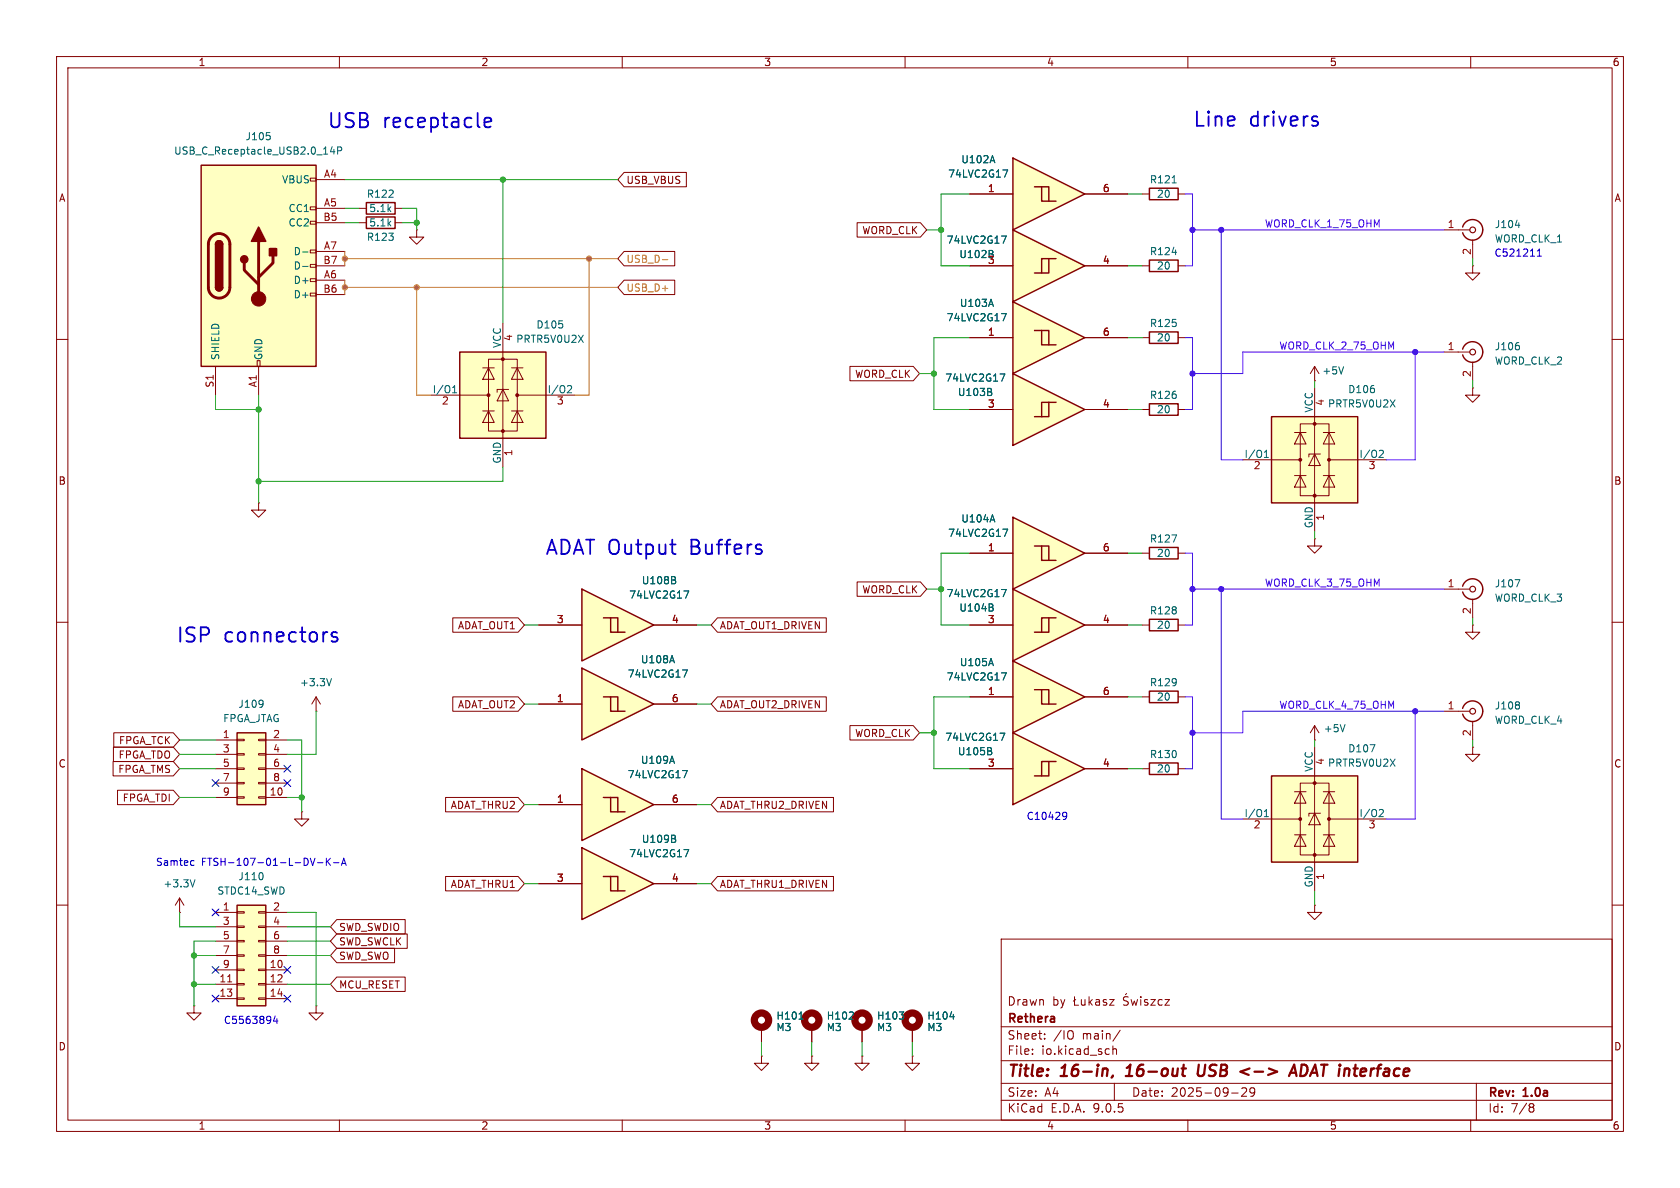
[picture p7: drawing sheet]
<svg xmlns="http://www.w3.org/2000/svg" width="297mm" height="210mm" viewBox="0 0 297 210" stroke-linecap="round" stroke-linejoin="round" font-family="sans-serif">
<g fill="none" stroke="#840000" stroke-width=".18">
<path d="M10 10h277v190h-277zM12 12h273v186h-273zM60 10v2M110 10v2M160 10v2M210 10v2M260 10v2M10 60h2M285 60h2M10 110h2M285 110h2M10 160h2"/>
<path d="M177 166h108v32h-108zM190 176.2v1.5h.7M190.2 176.7l-.5 .3M191.2 176.7v.9l.4 .1 .2-.1M191.8 176.7v1M192.5 176.2v1.5M192.7 177.1l.4 .6M193.1 176.7l-.6 .6M193.7 176.8h.6l.1 .9M194.4 177.1h-.5a.29 .29 0 0 0-.2 .3 .29 .29 0 0 0 .2 .3l.5-.1M195.6 176.8l-.4-.1-.2 .2 .1 .2 .5 .2v.3h-.6M196.2 176.7h.8l-.8 1h.8"/>
<path d="M199.2 175.6l-.2 .2M199.5 176.3l-.6-.1-.2 .1v.5l.6 .3 .2 .3-.3 .3-.6-.1M200 176.7l.2 1 .3-.7 .3 .7 .3-1M201.7 176.2v.1M201.7 176.7v1M202.9 176.8l-.4-.1-.2 .2 .1 .2 .5 .2v.3h-.6M203.5 176.7h.7l-.7 1h.7M205.5 176.8l-.5-.1-.3 .3v.4l.2 .2h.6M206 176.7h.7l-.7 1h.7M285 160h2M60 198v2M110 198v2"/>
<path d="M134.6 186.7v1.3h1.3l-1.3 1.2-1.3-1.2h1.3M134.6 186.7h.1M160 198v2M177 194.5h108M177 191.5h108M177 187.5h108M177 181.5h108M182.5 186.3v.1M182.5 185.5v.1M184.7 183.6v.1M184.7 182.8v.1M189.5 182.3a1.07 1.07 0 0 1 0 1.3"/>
<path d="M196.7 184.9v1.5M196.7 185.5l.3-.1 .3 .1 .1 .9M197 191.5v3M198 182.1l-1.3 2M210 198v2M217.7 193.2h1.2M219.5 192.4l.6-.1 .2 .1 .1 .3-.9 1.1h.9M221.8 192.9l-.3 .3h-.3l-.2-.3 .1-.5 .4-.1 .2 .1a.99 .99 0 0 1-.3 1.4h-.3M260 198v2M261 191.5v6.5M270.6 195.1l.4 .1 .2 .2-.3 .3M270.6 195.7h.3"/>
<path d="M270.9 195.7l.2 .2 .1 .4-.2 .2-.4 .1"/>
</g>
<path d="M196.7 190.1l-.2 .4M199 190.2h1.2M199.6 188.5l-.4 .3M208.9 188.9h.8M211.9 188.2l-.2 1.6 .2 .3a.66 .66 0 0 0 .9-.1M220.9 188.9l-1.6 .5 1.5 .6M227.9 190.2l.9-2 .4 2M228.1 189.6h1M230.6 188.2h-.5l-.2 2 .7-.1" fill="none" stroke="#840000" stroke-width=".4"/>
<g fill="#ffffc2">
<path d="M179.1 116.8l12.7 6.4-12.7 6.3z"/>
<path d="M182.9 121.9l3.8 2.6h-2.6v-2.6z"/>
<path d="M184.1 121.9h1.3v2.6z"/>
</g>
<path d="M64.8 35.8h5v2h-5zM179.1 116.8l12.7 6.4-12.7 6.3zM203.2 109.5h5.1v2h-5.1zM182.9 121.9h1.2v2.6h2.6M184.1 121.9h1.3v2.6M203.2 134.9h5.1v2h-5.1zM203.2 122.2h5.1v2h-5.1z" fill="none" stroke="#840000" stroke-width=".25"/>
<g fill="none" stroke="#840000" stroke-width=".18">
<path d="M63.5 36.8h1.3M69.8 36.8h1.3M201.9 110.5h1.3M208.3 110.5h1.2M171.4 123.2h7.7M191.8 123.2h7.6M201.9 123.2h1.3M201.9 135.9h1.3M208.3 123.2h1.2M208.3 135.9h1.2M232.4 130.8h.1M232.4 128.3l-.8 1.2"/>
<path d="M232.4 128.3l.8 1.2M232.4 128.3v2.5M260.3 132.1v1.3h-1.2l1.2 1.2 1.3-1.2h-1.3M260.3 132.1h.1M53.3 143.5v1.3h1.3l-1.3 1.3-1.2-1.3h1.2M53.3 143.5h.1M143.5 186.7v1.3h1.3l-1.3 1.2-1.3-1.2h1.3M143.5 186.7h.1"/>
</g>
<path d="M175.2 116.4l.4 1.3M177 118.9h.9l-.6 1.3M237.8 128.1l-.4 1.3" fill="none" stroke="#006464" stroke-width=".18"/>
<path d="M41.9 160h5.1v17.8h-5.1z" fill="#ffffc2"/>
<path d="M203.2 96.8h5.1v2h-5.1zM41.9 160h5.1v17.8h-5.1z" fill="none" stroke="#840000" stroke-width=".25"/>
<g fill="none" stroke="#840000" stroke-width=".18">
<path d="M201.9 97.8h1.3M208.3 97.8h1.2M38.1 161.3h3.8M38.1 163.8h3.8M38.1 166.4h3.8M38.1 168.9h3.8M38.1 171.5h3.8M38.1 174h3.8M38.1 176.5h3.8M41.9 161.2h1.3v.2h-1.3zM41.9 163.7h1.3v.3h-1.3zM41.9 166.2h1.3v.3h-1.3z"/>
<path d="M41.9 168.8h1.3v.2h-1.3zM41.9 171.3h1.3v.3h-1.3zM41.9 173.9h1.3v.2h-1.3zM41.9 176.4h1.3v.3h-1.3zM45.7 161.2h1.3v.2h-1.3zM45.7 163.7h1.3v.3h-1.3zM45.7 166.2h1.3v.3h-1.3zM45.7 168.8h1.3v.2h-1.3zM45.7 171.3h1.3v.3h-1.3zM45.7 173.9h1.3v.2h-1.3zM45.7 176.4h1.3v.3h-1.3zM47 161.3h3.8"/>
<path d="M47 163.8h3.8M47 166.4h3.8M47 168.9h3.8M47 171.5h3.8M47 174h3.8M47 176.5h3.8"/>
</g>
<path d="M40.2 173.6h.8" fill="none" stroke="#a90000" stroke-width=".18"/>
<path d="M207.2 94.6h.8l-.5 1.2M46.4 154.4l.1 .3-.1 .7" fill="none" stroke="#006464" stroke-width=".18"/>
<g fill="#ffffc2">
<path d="M102.9 149.9l12.7 6.3-12.7 6.4z"/>
<path d="M106.7 154.9l3.8 2.6h-2.6v-2.6z"/>
<path d="M107.9 154.9h1.3v2.6z"/>
</g>
<path d="M102.9 149.9l12.7 6.3-12.7 6.4zM106.7 154.9h1.2v2.6h2.6M107.9 154.9h1.3v2.6" fill="none" stroke="#840000" stroke-width=".25"/>
<path d="M95.2 156.2h7.7M115.6 156.2h7.6M143.5 181.6v2.6" fill="none" stroke="#840000" stroke-width=".18"/>
<path d="M119.2 148.3l.3 .2-.1 .3-.2 .1M119.3 147.7l.1 .2-.1 .3M120.9 150.2h.9l-.6 1.3M150.8 179v.4M150.1 180.2h.8" fill="none" stroke="#006464" stroke-width=".18"/>
<circle cx="143.5" cy="180.3" r="1.27" fill="none" stroke="#840000" stroke-width="1.3"/>
<g fill="#ffffc2">
<path d="M179.1 104.1l12.7 6.4-12.7 6.3z"/>
<path d="M184.1 109.2h2.6l-3.8 2.6h1.2z"/>
<path d="M185.4 109.2v2.6h-1.3z"/>
</g>
<path d="M179.1 104.1l12.7 6.4-12.7 6.3zM185.4 109.2v2.6h-1.3M186.7 109.2h-2.6v2.6h-1.2" fill="none" stroke="#840000" stroke-width=".25"/>
<path d="M171.4 110.5h7.7M191.8 110.5h7.6" fill="none" stroke="#840000" stroke-width=".18"/>
<path d="M175.3 107.4l.3 .2-.1 .3-.1 .1M175.4 106.8l.1 .2-.1 .3M177 104.2h.9l-.6 1.3" fill="none" stroke="#006464" stroke-width=".18"/>
<path d="M35.6 29.2h20.3v35.6h-20.3z" fill="#ffffc2"/>
<g fill="none" stroke="#840000" stroke-width=".18">
<path d="M54.9 31.5h1v.5h-1zM54.9 36.6h1v.5h-1zM54.9 39.1h1v.5h-1zM55.9 31.8h5.1M55.9 36.8h5.1M55.9 39.4h5.1M54.9 44.2h1v.5h-1zM54.9 46.7h1v.5h-1zM54.9 49.3h1v.5h-1zM54.9 51.8h1v.5h-1zM55.9 44.5h5.1M55.9 47h5.1"/>
<path d="M55.9 49.5h5.1M55.9 52.1h5.1M38.1 64.8v5.1M45.5 63.8h.5v1h-.5zM45.7 64.8v5.1"/>
</g>
<path d="M35.6 29.2h20.3v35.6h-20.3zM38.1 43.2a.64 .64 0 0 1 .6-.7 .64 .64 0 0 1 .7 .7M38.1 50.8a.64 .64 0 0 0 .6 .6 .64 .64 0 0 0 .7-.6" fill="none" stroke="#840000" stroke-width=".25"/>
<path d="M37.4 41.8a1.9 1.9 0 0 1 2.1-.4 1.9 1.9 0 0 1 1.1 1.8v7.6a1.91 1.91 0 0 1-1.9 1.9 1.91 1.91 0 0 1-1.9-1.9v-7.8l.2-.6zM43.2 46.5v1.3l2.5 2.5M45.7 42.7v10.1M48.3 45.2v1.3l-2.6 2.5" fill="none" stroke="#840000" stroke-width=".51"/>
<g fill="#840000" stroke="#840000" stroke-width=".25">
<path d="M38.1 43.2h1.3v7.6h-1.3z"/>
<path d="M38.3 42.7a.64 .64 0 0 1 .7-.1 .64 .64 0 0 1 .4 .6h-1.3z"/>
<path d="M38.1 50.8h1.3a.64 .64 0 0 1-.7 .6 .64 .64 0 0 1-.6-.6z"/>
<path d="M45.7 40.1l1.3 2.6h-2.6z"/>
<path d="M47.6 43.9h1.3v1.3h-1.3z"/>
<circle cx="43.2" cy="45.8" r=".63"/>
</g>
<circle cx="45.7" cy="52.8" r="1.27" fill="#840000" stroke="#840000" stroke-width=".18"/>
<path d="M47.1 23.4h.6M47.7 24l.1 .2-.1 .4M58.7 25.9l-.3 .9h.8M59 26.4v.8M59.7 26.6h.6l.1-.2v-.3l-.7-.1v1.2M53.5 44.5h1M53.5 47.1h1" fill="none" stroke="#006464" stroke-width=".18"/>
<g fill="#ffffc2">
<path d="M179.1 91.4l12.7 6.4-12.7 6.3z"/>
<path d="M182.9 96.5l3.8 2.6h-2.6v-2.6z"/>
<path d="M184.1 96.5h1.3v2.6z"/>
</g>
<path d="M179.1 91.4l12.7 6.4-12.7 6.3zM182.9 96.5h1.2v2.6h2.6M184.1 96.5h1.3v2.6" fill="none" stroke="#840000" stroke-width=".25"/>
<path d="M171.4 97.8h7.7M191.8 97.8h7.6M232.4 95.3v1.2h-1.3l1.3 1.3 1.3-1.3h-1.3M232.4 95.3h.1" fill="none" stroke="#840000" stroke-width=".18"/>
<path d="M175.5 91l.4 1.3M177.3 93.5h.8l-.5 1.3" fill="none" stroke="#006464" stroke-width=".18"/>
<path d="M41.9 129.5h5.1v12.7h-5.1z" fill="#ffffc2"/>
<path d="M64.8 38.4h5v2h-5zM41.9 129.5h5.1v12.7h-5.1z" fill="none" stroke="#840000" stroke-width=".25"/>
<g fill="none" stroke="#840000" stroke-width=".18">
<path d="M63.5 39.4h1.3M69.8 39.4h1.3M73.7 40.6v1.3h1.2l-1.2 1.3-1.3-1.3h1.3M73.7 40.6h.1M38.1 130.8h3.8M38.1 133.4h3.8M38.1 135.9h3.8M38.1 138.4h3.8M41.9 130.7h1.3v.2h-1.3zM41.9 133.2h1.3v.3h-1.3zM41.9 135.8h1.3v.2h-1.3zM41.9 138.3h1.3v.3h-1.3z"/>
<path d="M45.7 130.7h1.3v.2h-1.3zM45.7 133.2h1.3v.3h-1.3zM45.7 135.8h1.3v.2h-1.3zM45.7 138.3h1.3v.3h-1.3zM47 130.8h3.8M47 133.4h3.8M47 135.9h3.8M47 138.4h3.8M55.9 125.7h.1M55.9 123.2l-.8 1.3M55.9 123.2l.7 1.3M55.9 123.2v2.5"/>
<path d="M38.1 141h3.8M41.9 140.8h1.3v.3h-1.3zM45.7 140.8h1.3v.3h-1.3zM47 141h3.8"/>
</g>
<path d="M58.6 120l-.4 1.2M46.4 123.8v.1a1.07 1.07 0 0 1-.1 1M46.5 124.3l-.1 .2" fill="none" stroke="#006464" stroke-width=".18"/>
<path d="M224.8 73.7h15.2v15.2h-15.2z" fill="#ffffc2"/>
<path d="M224.8 73.7h15.2v15.2h-15.2zM258.6 61.7a1.81 1.81 0 0 1 2.8-1 1.81 1.81 0 0 1 0 3 1.81 1.81 0 0 1-2.8-1" fill="none" stroke="#840000" stroke-width=".25"/>
<g fill="none" stroke="#840000" stroke-width=".18">
<path d="M260.3 47v1.3h-1.2l1.2 1.2 1.3-1.2h-1.3M260.3 47h.1M228.9 76.5h2M229.9 74.9h5v12.7h-5zM229.9 76.5l1 2h-2zM232.4 67.3h.1M232.4 64.8v2.5M232.4 68.6v25.4M232.4 64.8l-.8 1.2M232.4 64.8l.8 1.2M233.9 76.5h2.1M234.9 76.5l1.1 2h-2.1z"/>
<path d="M255.3 62.2h4.5M260.3 64v3.3M219.7 81.3h10.2M228.9 84.1h2M229.9 84.1l1 2h-2zM232.4 80.3l1 2h-2zM233.4 80.3h-2v.5M233.9 84.1h2.1M234.9 84.1l1.1 2h-2.1zM234.9 81.3h10.2M232.4 160v1.3h-1.3l1.3 1.3 1.3-1.3h-1.3M232.4 160h.1"/>
</g>
<g fill="#840000" stroke="#840000" stroke-width=".18">
<circle cx="229.9" cy="81.3" r=".25"/>
<circle cx="232.4" cy="74.9" r=".25"/>
<circle cx="232.4" cy="87.6" r=".25"/>
<circle cx="234.9" cy="81.3" r=".25"/>
</g>
<path d="M223.5 80l.4-.4v1.3M237.5 64.8l-.4 1.3M244 79.6l.4 .1 .2 .3-.8 .9h.8M268.5 61.1l.1 .2-.1 .5M223.5 80.9h.7" fill="none" stroke="#006464" stroke-width=".18"/>
<circle cx="260.3" cy="62.2" r=".51" fill="none" stroke="#840000" stroke-width=".2"/>
<path d="M224.8 137.2h15.2v15.2h-15.2z" fill="#ffffc2"/>
<path d="M258.6 40.1a1.81 1.81 0 0 1 2.8-1 1.81 1.81 0 0 1 0 3 1.81 1.81 0 0 1-2.8-1M224.8 137.2h15.2v15.2h-15.2z" fill="none" stroke="#840000" stroke-width=".25"/>
<g fill="none" stroke="#840000" stroke-width=".18">
<path d="M255.3 40.6h4.5M260.3 42.4v3.3M260.3 68.6v1.3h-1.2l1.2 1.2 1.3-1.2h-1.3M260.3 68.6h.1M228.9 140h2M229.9 138.4h5v12.7h-5zM229.9 140l1 2h-2zM232.4 132.1v25.4M233.9 140h2.1M234.9 140l1.1 2h-2.1zM219.7 144.8h10.2M228.9 147.6h2"/>
<path d="M229.9 147.6l1 2h-2zM232.4 143.8l1 2h-2zM233.4 143.8h-2v.5M233.9 147.6h2.1M234.9 147.6l1.1 2h-2.1zM234.9 144.8h10.2"/>
</g>
<g fill="#840000" stroke="#840000" stroke-width=".18">
<circle cx="229.9" cy="144.8" r=".25"/>
<circle cx="232.4" cy="138.4" r=".25"/>
<circle cx="232.4" cy="151.1" r=".25"/>
<circle cx="234.9" cy="144.8" r=".25"/>
</g>
<path d="M267.9 39.8h.8M242.2 131.6h.9l-.6 1.3M223.5 144.4h.7M223.5 143.5l.4-.4v1.3M244 143.1l.4 .1 .2 .3-.8 .9h.8" fill="none" stroke="#006464" stroke-width=".18"/>
<circle cx="260.3" cy="40.6" r=".51" fill="none" stroke="#840000" stroke-width=".2"/>
<path d="M81.3 62.2h15.2v15.3h-15.2z" fill="#ffffc2"/>
<path d="M203.2 33.3h5.1v2h-5.1zM203.2 46h5.1v2h-5.1zM81.3 62.2h15.2v15.3h-15.2zM258.6 103.6a1.81 1.81 0 0 1 2.8-1 1.81 1.81 0 0 1 0 3 1.81 1.81 0 0 1-2.8-1M258.6 125.2a1.81 1.81 0 0 1 2.8-1 1.81 1.81 0 0 1 0 3 1.81 1.81 0 0 1-2.8-1" fill="none" stroke="#840000" stroke-width=".25"/>
<g fill="none" stroke="#840000" stroke-width=".18">
<path d="M201.9 34.3h1.3M208.3 34.3h1.2M88.9 57.2v25.4M201.9 47h1.3M208.3 47h1.2M76.2 69.9h10.2M85.3 65h2.1M85.3 72.6h2.1M86.4 63.5h5v12.7h-5zM86.4 65l1 2.1h-2.1zM86.4 72.6l1 2.1h-2.1zM88.9 68.8l1 2.1h-2z"/>
<path d="M89.9 68.8h-2v.5M90.4 65h2.1M90.4 72.6h2.1M91.4 65l1.1 2.1h-2.1zM91.4 72.6l1.1 2.1h-2.1zM91.4 69.9h10.2M45.7 88.9v1.3h1.3l-1.3 1.2-1.3-1.2h1.3M45.7 88.9h.1M255.3 104.1h4.5M260.3 110.5v1.3h-1.2l1.2 1.2 1.3-1.2h-1.3M260.3 110.5h.1M260.3 105.9v3.3"/>
<path d="M255.3 125.7h4.5M260.3 127.5v3.3"/>
</g>
<g fill="#840000" stroke="#840000" stroke-width=".18">
<circle cx="86.4" cy="69.8" r=".25"/>
<circle cx="88.9" cy="63.5" r=".25"/>
<circle cx="88.9" cy="76.2" r=".25"/>
<circle cx="91.4" cy="69.8" r=".25"/>
</g>
<path d="M207.2 32.3h.7M207.2 44.6h.8M80 69.4h.7M80 68.5l.4-.3v1.2M100.5 68.2h.4l.2 .3-.8 .9h.8M267.8 102.5h.9l-.6 1.2M268.5 124.1l.1 .2-.1 .2M268.5 124.7l.1 .1-.1 .5" fill="none" stroke="#006464" stroke-width=".18"/>
<g fill="none" stroke="#840000" stroke-width=".2">
<circle cx="260.3" cy="104.1" r=".51"/>
<circle cx="260.3" cy="125.7" r=".51"/>
</g>
<g fill="#ffffc2">
<path d="M102.9 104.1l12.7 6.4-12.7 6.3z"/>
<path d="M106.7 109.2l3.8 2.6h-2.6v-2.6z"/>
<path d="M107.9 109.2h1.3v2.6z"/>
</g>
<path d="M102.9 104.1l12.7 6.4-12.7 6.3zM106.7 109.2h1.2v2.6h2.6M107.9 109.2h1.3v2.6" fill="none" stroke="#840000" stroke-width=".25"/>
<path d="M95.2 110.5h7.7M115.6 110.5h7.6" fill="none" stroke="#840000" stroke-width=".18"/>
<path d="M119.2 102.5l.3 .3-.1 .3-.2 .1M119.3 102l.1 .2-.1 .3M120.9 104.5h.9l-.6 1.2" fill="none" stroke="#006464" stroke-width=".18"/>
<g fill="#ffffc2">
<path d="M179.1 27.9l12.7 6.4-12.7 6.3z"/>
<path d="M182.9 33l3.8 2.6h-2.6v-2.6z"/>
<path d="M184.1 33h1.3v2.6z"/>
</g>
<path d="M179.1 27.9l12.7 6.4-12.7 6.3zM182.9 33h1.2v2.6h2.6M184.1 33h1.3v2.6" fill="none" stroke="#840000" stroke-width=".25"/>
<path d="M171.4 34.3h7.7M191.8 34.3h7.6" fill="none" stroke="#840000" stroke-width=".18"/>
<path d="M175.5 27.5l.4 1.3M177.3 30h.8l-.5 1.3" fill="none" stroke="#006464" stroke-width=".18"/>
<g fill="#ffffc2">
<path d="M179.1 40.6l12.7 6.4-12.7 6.3z"/>
<path d="M184.1 45.7h2.6l-3.8 2.6h1.2z"/>
<path d="M185.4 45.7v2.6h-1.3z"/>
</g>
<path d="M179.1 40.6l12.7 6.4-12.7 6.3zM185.4 45.7v2.6h-1.3M186.7 45.7h-2.6v2.6h-1.2M203.2 58.7h5.1v2h-5.1z" fill="none" stroke="#840000" stroke-width=".25"/>
<path d="M171.4 47h7.7M191.8 47h7.6M201.9 59.7h1.3M208.3 59.7h1.2M31.7 158.8l-.7 1.2M31.7 158.8l.8 1.2M31.7 158.8v2.5M31.7 161.3h.1M34.3 177.8v1.3h1.3l-1.3 1.2-1.3-1.2h1.3M34.3 177.8h.1M134.6 181.6v2.6" fill="none" stroke="#840000" stroke-width=".18"/>
<path d="M175.3 44.9h.2M175.4 44.3l.1 .2-.1 .3M177 41.7h.9l-.6 1.3M34.5 155.5l-.5 1.3M141.3 180.2h.7" fill="none" stroke="#006464" stroke-width=".18"/>
<circle cx="134.6" cy="180.3" r="1.27" fill="none" stroke="#840000" stroke-width="1.3"/>
<g fill="#ffffc2">
<path d="M179.1 66l12.7 6.4-12.7 6.3z"/>
<path d="M184.1 71.1h2.6l-3.8 2.6h1.2z"/>
<path d="M185.4 71.1v2.6h-1.3z"/>
</g>
<path d="M179.1 66l12.7 6.4-12.7 6.3zM185.4 71.1v2.6h-1.3M186.7 71.1h-2.6v2.6h-1.2" fill="none" stroke="#840000" stroke-width=".25"/>
<path d="M171.4 72.4h7.7M191.8 72.4h7.6" fill="none" stroke="#840000" stroke-width=".18"/>
<path d="M175 69.3l.3 .2v.3l-.2 .1M175.2 68.7l.1 .2-.1 .3M176.8 66.1h.8l-.5 1.3" fill="none" stroke="#006464" stroke-width=".18"/>
<g fill="#ffffc2">
<path d="M179.1 53.3l12.7 6.4-12.7 6.3z"/>
<path d="M182.9 58.4l3.8 2.6h-2.6v-2.6z"/>
<path d="M184.1 58.4h1.3v2.6z"/>
</g>
<path d="M179.1 53.3l12.7 6.4-12.7 6.3zM182.9 58.4h1.2v2.6h2.6M184.1 58.4h1.3v2.6M203.2 71.4h5.1v2h-5.1z" fill="none" stroke="#840000" stroke-width=".25"/>
<path d="M171.4 59.7h7.7M191.8 59.7h7.6M201.9 72.4h1.3M208.3 72.4h1.2M55.9 177.8v1.3h1.2l-1.2 1.2-1.3-1.2h1.3M55.9 177.8h.1" fill="none" stroke="#840000" stroke-width=".18"/>
<path d="M175.2 52.9l.4 1.3M177 55.4h.9l-.6 1.3" fill="none" stroke="#006464" stroke-width=".18"/>
<g fill="#ffffc2">
<path d="M102.9 118.1l12.7 6.4-12.7 6.3z"/>
<path d="M106.7 123.2l3.8 2.5h-2.6v-2.5z"/>
<path d="M107.9 123.2h1.3v2.5z"/>
</g>
<path d="M102.9 118.1l12.7 6.4-12.7 6.3zM106.7 123.2h1.2v2.5h2.6M107.9 123.2h1.3v2.5" fill="none" stroke="#840000" stroke-width=".25"/>
<path d="M95.2 124.5h7.7M115.6 124.5h7.6" fill="none" stroke="#840000" stroke-width=".18"/>
<path d="M118.8 115.9l.4 1.3M120.7 118.4h.8l-.5 1.3" fill="none" stroke="#006464" stroke-width=".18"/>
<g fill="#ffffc2">
<path d="M102.9 135.9l12.7 6.3-12.7 6.4z"/>
<path d="M106.7 141l3.8 2.5h-2.6v-2.5z"/>
<path d="M107.9 141h1.3v2.5z"/>
</g>
<path d="M102.9 135.9l12.7 6.3-12.7 6.4zM106.7 141h1.2v2.5h2.6M107.9 141h1.3v2.5" fill="none" stroke="#840000" stroke-width=".25"/>
<path d="M95.2 142.2h7.7M115.6 142.2h7.6M152.4 186.7v1.3h1.3l-1.3 1.2-1.3-1.2h1.3M152.4 186.7h.1M152.4 181.6v2.6M161.3 186.7v1.3h1.3l-1.3 1.2-1.3-1.2h1.3M161.3 186.7h.1M161.3 181.6v2.6" fill="none" stroke="#840000" stroke-width=".18"/>
<path d="M118.8 133.7l.4 1.2M120.7 136.2h.8l-.5 1.3M159 178.9h.8l-.5 .5M159.7 179.5v.5M167.9 179.7h.8" fill="none" stroke="#006464" stroke-width=".18"/>
<g fill="none" stroke="#840000" stroke-width="1.3">
<circle cx="152.4" cy="180.3" r="1.27"/>
<circle cx="161.3" cy="180.3" r="1.27"/>
</g>
<g fill="#ffffc2">
<path d="M179.1 129.5l12.7 6.4-12.7 6.3z"/>
<path d="M184.1 134.6h2.6l-3.8 2.6h1.2z"/>
<path d="M185.4 134.6v2.6h-1.3z"/>
</g>
<path d="M179.1 129.5l12.7 6.4-12.7 6.3zM185.4 134.6v2.6h-1.3M186.7 134.6h-2.6v2.6h-1.2" fill="none" stroke="#840000" stroke-width=".25"/>
<g fill="none" stroke="#840000" stroke-width=".18">
<path d="M110.3 30.5h11v2.5h-11l-1.1-1.2zM151.5 39.4h11.2l1.1 1.2-1.1 1.3h-11.2zM171.4 34.3h7.7M191.8 34.3h7.6M110.3 49.5h9v2.6h-9l-1.1-1.3zM110.3 44.4h9v2.6h-9l-1.1-1.3zM171.4 47h7.7M171.4 59.7h7.7M191.8 47h7.6M191.8 59.7h7.6M150.3 64.8h11.1l1.2 1.2-1.2 1.3h-11.1zM171.4 72.4h7.7"/>
<path d="M191.8 72.4h7.6M171.4 97.8h7.7M191.8 97.8h7.6M80 109.2h11.6l1.1 1.3-1.1 1.3h-11.6zM95.2 110.5h7.7M115.6 110.5h7.6M126.8 109.2h19.3v2.6h-19.3l-1.1-1.3zM151.5 102.9h11.2l1.1 1.2-1.1 1.3h-11.2zM171.4 110.5h7.7M191.8 110.5h7.6M20 134.6h10.6l1.1 1.3-1.1 1.3h-10.6zM20.1 132.1h10.5l1.1 1.3-1.1 1.2h-10.5z"/>
<path d="M20.1 129.5h10.5l1.1 1.3-1.1 1.3h-10.5zM20.8 139.7h9.8l1.1 1.3-1.1 1.2h-9.8zM80 123.2h11.6l1.1 1.3-1.1 1.2h-11.6zM95.2 124.5h7.7M115.6 124.5h7.6M126.8 123.2h19.3v2.5h-19.3l-1.1-1.2zM150.3 128.3h11.1l1.2 1.2-1.2 1.3h-11.1zM171.4 135.9h7.7M171.4 123.2h7.7M191.8 135.9h7.6M191.8 123.2h7.6M78.8 141h12.8l1.1 1.2-1.1 1.3h-12.8z"/>
<path d="M78.8 154.9h12.8l1.1 1.3-1.1 1.3h-12.8zM95.2 156.2h7.7M95.2 142.2h7.7M115.6 156.2h7.6M115.6 142.2h7.6M126.8 141h20.5v2.5h-20.5l-1.1-1.3zM126.8 154.9h20.5v2.6h-20.5l-1.1-1.3zM59.5 165.1h12.5v2.5h-12.5l-1.1-1.2zM59.5 172.7h12.1v2.6h-12.1l-1.1-1.3zM59.5 162.6h12.1v2.5h-12.1l-1.1-1.3zM59.5 167.6h10.3v2.6h-10.3l-1.1-1.3zM134.6 181.6v2.6"/>
<path d="M143.5 181.6v2.6M152.4 181.6v2.6M161.3 181.6v2.6"/>
</g>
<g fill="none" stroke="#006464" stroke-width=".18">
<path d="M175.5 27.5l.4 1.3M177.3 30h.8l-.5 1.3M175.2 52.9l.4 1.3M175.3 44.9h.2M175.4 44.3l.1 .2-.1 .3M177 41.7h.9l-.6 1.3M177 55.4h.9l-.6 1.3M175 69.3l.3 .2v.3l-.2 .1M175.2 68.7l.1 .2-.1 .3M176.8 66.1h.8l-.5 1.3M175.5 91l.4 1.3M177.3 93.5h.8l-.5 1.3"/>
<path d="M118.8 115.9l.4 1.3M119.2 102.5l.3 .3-.1 .3-.2 .1M119.3 102l.1 .2-.1 .3M120.7 118.4h.8l-.5 1.3M120.9 104.5h.9l-.6 1.2M175.2 116.4l.4 1.3M175.3 107.4l.3 .2-.1 .3-.1 .1M175.4 106.8l.1 .2-.1 .3M177 118.9h.9l-.6 1.3M177 104.2h.9l-.6 1.3M118.8 133.7l.4 1.2M120.7 136.2h.8l-.5 1.3"/>
<path d="M175 132.8l.3 .2v.3l-.2 .1M175.2 132.2l.1 .2-.1 .3M176.8 129.6h.8l-.5 1.3M119.2 148.3l.3 .2-.1 .3-.2 .1M119.3 147.7l.1 .2-.1 .3M120.9 150.2h.9l-.6 1.3M150.8 179v.4M159 178.9h.8l-.5 .5M159.7 179.5v.5M167.9 179.7h.8M141.3 180.2h.7M150.1 180.2h.8"/>
</g>
<path d="M61 44.5v2.5M61 49.5v2.6M61 50.8h48.2M61 45.7h48.2M73.7 50.8v19.1h2.5M104.1 45.7v24.2h-2.5M117.1 45.9h1" fill="none" stroke="#cd7d00" stroke-width=".18"/>
<path d="M209.5 34.3h1.3v12.7h-1.3M209.5 59.7h1.3v12.7h-1.3M210.8 40.6h44.5M215.9 40.6v40.7h3.8M250.2 62.2v19.1h-5.1M255.3 62.2h-35.6v3.8h-8.9M209.5 97.8h1.3v12.7h-1.3M210.8 104.1h44.5M215.9 104.1v40.7h3.8M209.5 123.2h1.3v12.7h-1.3M250.2 125.7v19.1h-5.1M255.3 125.7h-35.6v3.8h-8.9" fill="none" stroke="#4b00ff" stroke-width=".18"/>
<g fill="none" stroke="#009600" stroke-width=".18">
<path d="M61 39.4h2.5M61 36.8h2.5M61 31.8h48.2M71.1 39.4h2.6M71.1 36.8h2.6v3.8M88.9 31.8v25.4M171.4 34.3h-5v12.7h5M199.4 34.3h2.5M163.8 40.6h2.6M171.4 59.7h-6.3v12.7h6.3M199.4 59.7h2.5M199.4 47h2.5"/>
<path d="M260.3 45.7v1.3M38.1 69.9v2.5h7.6M45.7 69.9v19M162.6 66h2.5M199.4 72.4h2.5M232.4 67.3v1.3M260.3 67.3v1.3M88.9 82.6v2.5h-43.2M171.4 97.8h-5v12.7h5M199.4 97.8h2.5M232.4 94v1.3M92.7 110.5h2.5"/>
<path d="M123.2 110.5h2.5M163.8 104.1h2.6M199.4 110.5h2.5M260.3 109.2v1.3M31.7 130.8h6.4M31.7 133.4h6.4M31.7 135.9h6.4M50.8 130.8h2.5v12.7M55.9 125.7v7.7h-5.1M92.7 124.5h2.5M123.2 124.5h2.5M162.6 129.5h2.5"/>
<path d="M171.4 123.2h-6.3v12.7h6.3M199.4 135.9h2.5M199.4 123.2h2.5M232.4 130.8v1.3M260.3 130.8v1.3M31.7 141h6.4M50.8 141h2.5M92.7 142.2h2.5M92.7 156.2h2.5M123.2 142.2h2.5M123.2 156.2h2.5M232.4 157.5v2.5"/>
<path d="M31.7 161.3v2.5h6.4M34.3 168.9h3.8M34.3 174h3.8M38.1 166.4h-3.8v11.4M50.8 166.4h7.6M50.8 163.8h7.6M50.8 168.9h7.6M50.8 174h7.6M50.8 161.3h5.1v16.5M134.6 184.2v2.5M143.5 184.2v2.5M152.4 184.2v2.5"/>
<path d="M161.3 184.2v2.5"/>
</g>
<g fill="none" stroke="#000084" stroke-width=".18">
<path d="M37.5 137.8l1.2 1.2M38.7 137.8l-1.2 1.2M50.2 137.8l1.2 1.2M50.2 135.3l1.2 1.2M51.4 137.8l-1.2 1.2M51.4 135.3l-1.2 1.2M37.5 160.7l1.2 1.2M37.5 175.9l1.2 1.2M37.5 170.8l1.2 1.3M38.7 160.7l-1.2 1.2M38.7 175.9l-1.2 1.2M38.7 170.8l-1.2 1.3"/>
<path d="M50.2 170.8l1.2 1.3M50.2 175.9l1.2 1.2M51.4 170.8l-1.2 1.3M51.4 175.9l-1.2 1.2"/>
</g>
<g fill="none" stroke="#0000c2" stroke-width=".18">
<path d="M271.8 45.3h.7M271.8 44.4l.3-.4v1.3M33.9 152.1l.4 .1M34.3 152.9l-.4 .1M54.9 151.7l.4 1.3 .4-1.3M56.1 152.5h1M57.7 151.7v1.3M57.9 152.3l.5 .7M58.4 151.7l-.7 .7M59 152.5h.9M60.4 153l.4-1.3 .4 1.3M60.5 152.6h.6"/>
<path d="M188.1 143.6l.4 .1a.84 .84 0 0 1-.3 1.2h-.2M188.6 144.1l-.3 .3h-.2M48.7 179.6l-.3 .9h.7M49 180.1v.8"/>
</g>
<path d="M85.6 21.7l1.3-.3-.2-.5-.7-.1-.4 .4v.9l.2 .3 .2 .1 .7-.1M232.3 21.4l.6 .1 .1 .4-.3 .3h-.5M232.3 20.6l.6 .1M118.5 96.2h1M119.2 97.9h.3M134.6 97.2l.1 .3-.1 .3M59.6 111.9l-.6-.2-.4 .4 .1 .4 .9 .2 .1 .2-.1 .4-.3 .1-.7-.1" fill="none" stroke="#0000c2" stroke-width=".32"/>
<g fill="#cd7d00" stroke="#cd7d00" stroke-width=".18">
<circle cx="73.7" cy="50.8" r=".46"/>
<circle cx="61" cy="50.8" r=".46"/>
<circle cx="61" cy="45.7" r=".46"/>
<circle cx="104.1" cy="45.7" r=".46"/>
</g>
<g fill="#009600" stroke="#009600" stroke-width=".18">
<circle cx="73.7" cy="39.4" r=".46"/>
<circle cx="166.4" cy="40.6" r=".46"/>
<circle cx="165.1" cy="66" r=".46"/>
<circle cx="53.3" cy="141" r=".46"/>
<circle cx="34.3" cy="174" r=".46"/>
<circle cx="34.3" cy="168.9" r=".46"/>
<circle cx="165.1" cy="129.5" r=".46"/>
<circle cx="166.4" cy="104.1" r=".46"/>
<circle cx="88.9" cy="31.8" r=".46"/>
<circle cx="45.7" cy="85.1" r=".46"/>
<circle cx="45.7" cy="72.4" r=".46"/>
</g>
<g fill="#4b00ff" stroke="#4b00ff" stroke-width=".18">
<circle cx="210.8" cy="104.1" r=".46"/>
<circle cx="250.2" cy="125.7" r=".46"/>
<circle cx="215.9" cy="104.1" r=".46"/>
<circle cx="210.8" cy="129.5" r=".46"/>
<circle cx="215.9" cy="40.6" r=".46"/>
<circle cx="210.8" cy="40.6" r=".46"/>
<circle cx="210.8" cy="66" r=".46"/>
<circle cx="250.2" cy="62.2" r=".46"/>
</g>
<g font-size="3.5" fill="#0000c2">
<text x="57.7" y="23.1">USB</text>
<text x="67.7" y="23.1">receptacle</text>
<text x="210.8" y="22.8">Line</text>
<text x="220.9" y="22.8">drivers</text>
<text x="96.2" y="98.5">ADAT Output</text>
<text x="122.3" y="98.5">Buffers</text>
<text x="31" y="114">ISP</text>
<text x="39.6" y="114">connectors</text>
</g>
<g font-size="2.8" fill="#840000">
<text x="178" y="190.9">Title:</text>
<text x="187.7" y="190.9">16-in,</text>
<text x="200" y="190.9">16-out</text>
<text x="213.4" y="190.9">USB</text>
<text x="221.7" y="190.9">&lt;-&gt;</text>
<text x="231.4" y="190.9">ADAT interface</text>
</g>
<g font-size="2.1" fill="#840000">
<text x="178" y="178">Drawn</text>
<text x="186" y="178">by</text>
<text x="178" y="184">Sheet:</text>
<text x="178" y="181.2">Rethera</text>
<text x="186.2" y="184">/IO</text>
<text x="191.4" y="184">main/</text>
<text x="178" y="186.7">File:</text>
<text x="184.1" y="186.7">io.kicad_sch</text>
<text x="178" y="196.9">KiCad</text>
<text x="178" y="194.1">Size:</text>
<text x="184.7" y="194.1">A4</text>
<text x="185.7" y="196.9">E.D.A.</text>
<text x="193.3" y="196.9">9.0.5</text>
<text x="200" y="194.1">Date:</text>
<text x="207" y="194.1">2025-09-29</text>
<text x="263" y="194.3">Rev:</text>
<text x="263" y="196.9">Id:</text>
<text x="267.1" y="196.9">7/8</text>
<text x="269.4" y="194.3">1.0a</text>
</g>
<g font-size="1.8" fill="#840000">
<text x="35" y="11.9">1</text>
<text x="85" y="11.9">2</text>
<text x="135" y="11.9">3</text>
<text x="185" y="11.9">4</text>
<text x="235" y="11.9">5</text>
<text x="285" y="11.9">6</text>
<text x="10.3" y="35.9">A</text>
<text x="110.6" y="32.7">USB_VBUS</text>
<text x="285.3" y="35.9">A</text>
<text x="152.3" y="41.6">WORD_CLK</text>
<text x="151.1" y="67">WORD_CLK</text>
<text x="10.3" y="85.9">B</text>
<text x="285.3" y="85.9">B</text>
<text x="152.3" y="105.1">WORD_CLK</text>
<text x="80.9" y="111.4">ADAT_OUT1</text>
<text x="127.2" y="111.4">ADAT_OUT1_DRIVEN</text>
<text x="80.9" y="125.4">ADAT_OUT2</text>
<text x="127.2" y="125.4">ADAT_OUT2_DRIVEN</text>
<text x="20.9" y="131.8">FPGA_TCK</text>
<text x="151.1" y="130.5">WORD_CLK</text>
<text x="10.3" y="135.9">C</text>
<text x="20.8" y="136.8">FPGA_TMS</text>
<text x="20.9" y="134.3">FPGA_TDO</text>
<text x="285.3" y="135.9">C</text>
<text x="21.6" y="141.9">FPGA_TDI</text>
<text x="79.6" y="143.2">ADAT_THRU2</text>
<text x="127.2" y="143.2">ADAT_THRU2_DRIVEN</text>
<text x="79.6" y="157.2">ADAT_THRU1</text>
<text x="127.2" y="157.2">ADAT_THRU1_DRIVEN</text>
<text x="59.8" y="167.3">SWD_SWCLK</text>
<text x="59.8" y="164.8">SWD_SWDIO</text>
<text x="59.8" y="169.9">SWD_SWO</text>
<text x="59.8" y="174.9">MCU_RESET</text>
<text x="10.3" y="185.9">D</text>
<text x="285.3" y="185.9">D</text>
<text x="35" y="199.9">1</text>
<text x="85" y="199.9">2</text>
<text x="135" y="199.9">3</text>
<text x="185" y="199.9">4</text>
<text x="235" y="199.9">5</text>
<text x="285" y="199.9">6</text>
</g>
<g font-size="1.8" fill="#006464">
<text x="30.7" y="27.5">USB_C_Receptacle_USB2.0_14P</text>
<text x="43.3" y="25">J105</text>
<text x="169.8" y="29.1">U102A</text>
<text x="49.8" y="32.6">VBUS</text>
<text x="64.8" y="35.2">R122</text>
<text x="167.5" y="31.6">74LVC2G17</text>
<text x="203.2" y="32.6">R121</text>
<text x="204.4" y="35.2">20</text>
<text x="50.9" y="37.7">CC1</text>
<text x="50.9" y="40.2">CC2</text>
<text x="65.2" y="37.7">5.1k</text>
<text x="65.2" y="40.2">5.1k</text>
<text x="264.2" y="40.5">J104</text>
<text x="51.8" y="45.3">D-</text>
<text x="51.8" y="47.9">D-</text>
<text x="64.8" y="42.8">R123</text>
<text x="167.3" y="43.3">74LVC2G17</text>
<text x="169.5" y="45.8">U102B</text>
<text x="203.2" y="45.3">R124</text>
<text x="204.4" y="47.9">20</text>
<text x="264.2" y="43.1">WORD_CLK_1</text>
<text x="51.8" y="50.4">D+</text>
<text x="51.8" y="52.9">D+</text>
<text x="94.7" y="58.3">D105</text>
<text x="167.3" y="57">74LVC2G17</text>
<text x="169.6" y="54.5">U103A</text>
<text x="203.2" y="58">R125</text>
<text x="39" y="63.8" transform="rotate(-90 39 63.8)">SHIELD</text>
<text x="46.6" y="63.8" transform="rotate(-90 46.6 63.8)">GND</text>
<text x="88.6" y="61.6" transform="rotate(-90 88.6 61.6)">VCC</text>
<text x="91.2" y="60.8">PRTR5V0U2X</text>
<text x="204.4" y="60.6">20</text>
<text x="264.2" y="62.1">J106</text>
<text x="264.2" y="64.7">WORD_CLK_2</text>
<text x="76.4" y="69.6">I/O1</text>
<text x="96.7" y="69.6">I/O2</text>
<text x="167" y="67.7">74LVC2G17</text>
<text x="169.2" y="70.2">U103B</text>
<text x="203.2" y="70.7">R126</text>
<text x="233.7" y="66.4">+5V</text>
<text x="238.2" y="69.7">D106</text>
<text x="204.4" y="73.3">20</text>
<text x="232.2" y="73" transform="rotate(-90 232.2 73)">VCC</text>
<text x="234.7" y="72.2">PRTR5V0U2X</text>
<text x="88.6" y="82" transform="rotate(-90 88.6 82)">GND</text>
<text x="219.9" y="81">I/O1</text>
<text x="240.2" y="81">I/O2</text>
<text x="167.5" y="95.1">74LVC2G17</text>
<text x="169.8" y="92.6">U104A</text>
<text x="232.2" y="93.5" transform="rotate(-90 232.2 93.5)">GND</text>
<text x="203.2" y="96.1">R127</text>
<text x="204.4" y="98.7">20</text>
<text x="111.1" y="106">74LVC2G17</text>
<text x="113.4" y="103.5">U108B</text>
<text x="167.3" y="105.8">74LVC2G17</text>
<text x="264.2" y="104">J107</text>
<text x="264.2" y="106.6">WORD_CLK_3</text>
<text x="169.5" y="108.3">U104B</text>
<text x="203.2" y="108.8">R128</text>
<text x="204.4" y="111.4">20</text>
<text x="110.9" y="120">74LVC2G17</text>
<text x="113.2" y="117.4">U108A</text>
<text x="169.6" y="118">U105A</text>
<text x="42.1" y="125.3">J109</text>
<text x="52.9" y="121.5">+3.3V</text>
<text x="167.3" y="120.5">74LVC2G17</text>
<text x="203.2" y="121.5">R129</text>
<text x="204.4" y="124.1">20</text>
<text x="264.2" y="125.6">J108</text>
<text x="39.4" y="127.9">FPGA_JTAG</text>
<text x="167" y="131.2">74LVC2G17</text>
<text x="233.9" y="129.6">+5V</text>
<text x="264.2" y="128.2">WORD_CLK_4</text>
<text x="110.9" y="137.8">74LVC2G17</text>
<text x="113.2" y="135.2">U109A</text>
<text x="169.2" y="133.7">U105B</text>
<text x="203.2" y="134.2">R130</text>
<text x="204.4" y="136.8">20</text>
<text x="232.2" y="136.5" transform="rotate(-90 232.2 136.5)">VCC</text>
<text x="234.7" y="135.7">PRTR5V0U2X</text>
<text x="238.2" y="133.2">D107</text>
<text x="113.4" y="149.2">U109B</text>
<text x="219.9" y="144.5">I/O1</text>
<text x="240.2" y="144.5">I/O2</text>
<text x="42.1" y="155.8">J110</text>
<text x="111.1" y="151.7">74LVC2G17</text>
<text x="28.8" y="157.1">+3.3V</text>
<text x="38.3" y="158.3">STDC14_SWD</text>
<text x="232.2" y="157" transform="rotate(-90 232.2 157)">GND</text>
<text x="137.2" y="182.5">M3</text>
<text x="137.2" y="180.4">H101</text>
<text x="146.1" y="182.5">M3</text>
<text x="146.1" y="180.4">H102</text>
<text x="154.9" y="182.5">M3</text>
<text x="154.9" y="180.4">H103</text>
<text x="163.8" y="182.5">M3</text>
<text x="163.8" y="180.4">H104</text>
</g>
<g font-size="1.8" fill="#a90000">
<text x="57.2" y="31.5">A4</text>
<text x="174.6" y="34">1</text>
<text x="194.9" y="34">6</text>
<text x="57.1" y="39.1">B5</text>
<text x="57.2" y="36.6">A5</text>
<text x="255.8" y="40.4">1</text>
<text x="57.1" y="46.7">B7</text>
<text x="57.2" y="44.2">A7</text>
<text x="174.6" y="46.7">3</text>
<text x="194.9" y="46.7">4</text>
<text x="260.1" y="45.2" transform="rotate(-90 260.1 45.2)">2</text>
<text x="57.1" y="51.8">B6</text>
<text x="57.2" y="49.3">A6</text>
<text x="174.6" y="59.4">1</text>
<text x="194.9" y="59.4">6</text>
<text x="90.9" y="60.4" transform="rotate(-90 90.9 60.4)">4</text>
<text x="255.8" y="62">1</text>
<text x="37.8" y="68.6" transform="rotate(-90 37.8 68.6)">S1</text>
<text x="45.5" y="68.6" transform="rotate(-90 45.5 68.6)">A1</text>
<text x="78" y="71.8">2</text>
<text x="98.4" y="71.8">3</text>
<text x="234.4" y="71.8" transform="rotate(-90 234.4 71.8)">4</text>
<text x="260.1" y="66.7" transform="rotate(-90 260.1 66.7)">2</text>
<text x="174.6" y="72.1">3</text>
<text x="194.9" y="72.1">4</text>
<text x="90.9" y="80.7" transform="rotate(-90 90.9 80.7)">1</text>
<text x="221.5" y="83.3">2</text>
<text x="241.9" y="83.3">3</text>
<text x="234.4" y="92.1" transform="rotate(-90 234.4 92.1)">1</text>
<text x="174.6" y="97.5">1</text>
<text x="194.9" y="97.5">6</text>
<text x="255.8" y="103.9">1</text>
<text x="98.4" y="110.2">3</text>
<text x="118.7" y="110.2">4</text>
<text x="174.6" y="110.2">3</text>
<text x="194.9" y="110.2">4</text>
<text x="260.1" y="108.7" transform="rotate(-90 260.1 108.7)">2</text>
<text x="98.4" y="124.2">1</text>
<text x="118.7" y="124.2">6</text>
<text x="174.6" y="122.9">1</text>
<text x="194.9" y="122.9">6</text>
<text x="255.8" y="125.5">1</text>
<text x="39.3" y="130.6">1</text>
<text x="48.2" y="130.6">2</text>
<text x="260.1" y="130.2" transform="rotate(-90 260.1 130.2)">2</text>
<text x="39.3" y="133.1">3</text>
<text x="39.3" y="135.6">5</text>
<text x="48.2" y="133.1">4</text>
<text x="48.2" y="135.6">6</text>
<text x="174.6" y="135.6">3</text>
<text x="194.9" y="135.6">4</text>
<text x="234.4" y="135.3" transform="rotate(-90 234.4 135.3)">4</text>
<text x="39.3" y="138.2">7</text>
<text x="39.3" y="140.7">9</text>
<text x="47.6" y="140.7">10</text>
<text x="48.2" y="138.2">8</text>
<text x="98.4" y="142">1</text>
<text x="118.7" y="142">6</text>
<text x="221.5" y="146.8">2</text>
<text x="241.9" y="146.8">3</text>
<text x="98.4" y="156">3</text>
<text x="118.7" y="156">4</text>
<text x="234.4" y="155.6" transform="rotate(-90 234.4 155.6)">1</text>
<text x="39.3" y="161">1</text>
<text x="48.2" y="161">2</text>
<text x="39.3" y="163.6">3</text>
<text x="39.3" y="166.1">5</text>
<text x="48.2" y="163.6">4</text>
<text x="48.2" y="166.1">6</text>
<text x="38.7" y="173.7">11</text>
<text x="39.3" y="168.7">7</text>
<text x="39.3" y="171.2">9</text>
<text x="47.6" y="171.2">10</text>
<text x="47.6" y="173.7">12</text>
<text x="48.2" y="168.7">8</text>
<text x="38.7" y="176.3">13</text>
<text x="47.6" y="176.3">14</text>
</g>
<g font-size="1.8" fill="#4b00ff">
<text x="223.5" y="40.3">WORD_CLK_1_75_OHM</text>
<text x="226.1" y="61.9">WORD_CLK_2_75_OHM</text>
<text x="223.5" y="103.8">WORD_CLK_3_75_OHM</text>
<text x="226.1" y="125.4">WORD_CLK_4_75_OHM</text>
</g>
<g font-size="1.8" fill="#cd7d00">
<text x="110.6" y="46.7">USB_D-</text>
<text x="110.6" y="51.8">USB_D+</text>
</g>
<g font-size="1.8" fill="#0000c2">
<text x="264.1" y="45.6">C521211</text>
<text x="181.4" y="145.1">C10429</text>
<text x="27.5" y="153.3">Samtec</text>
<text x="35.6" y="153.3">FTSH-107-01-L-DV-K-A</text>
<text x="39.5" y="181.2">C5563894</text>
</g>
</svg>
